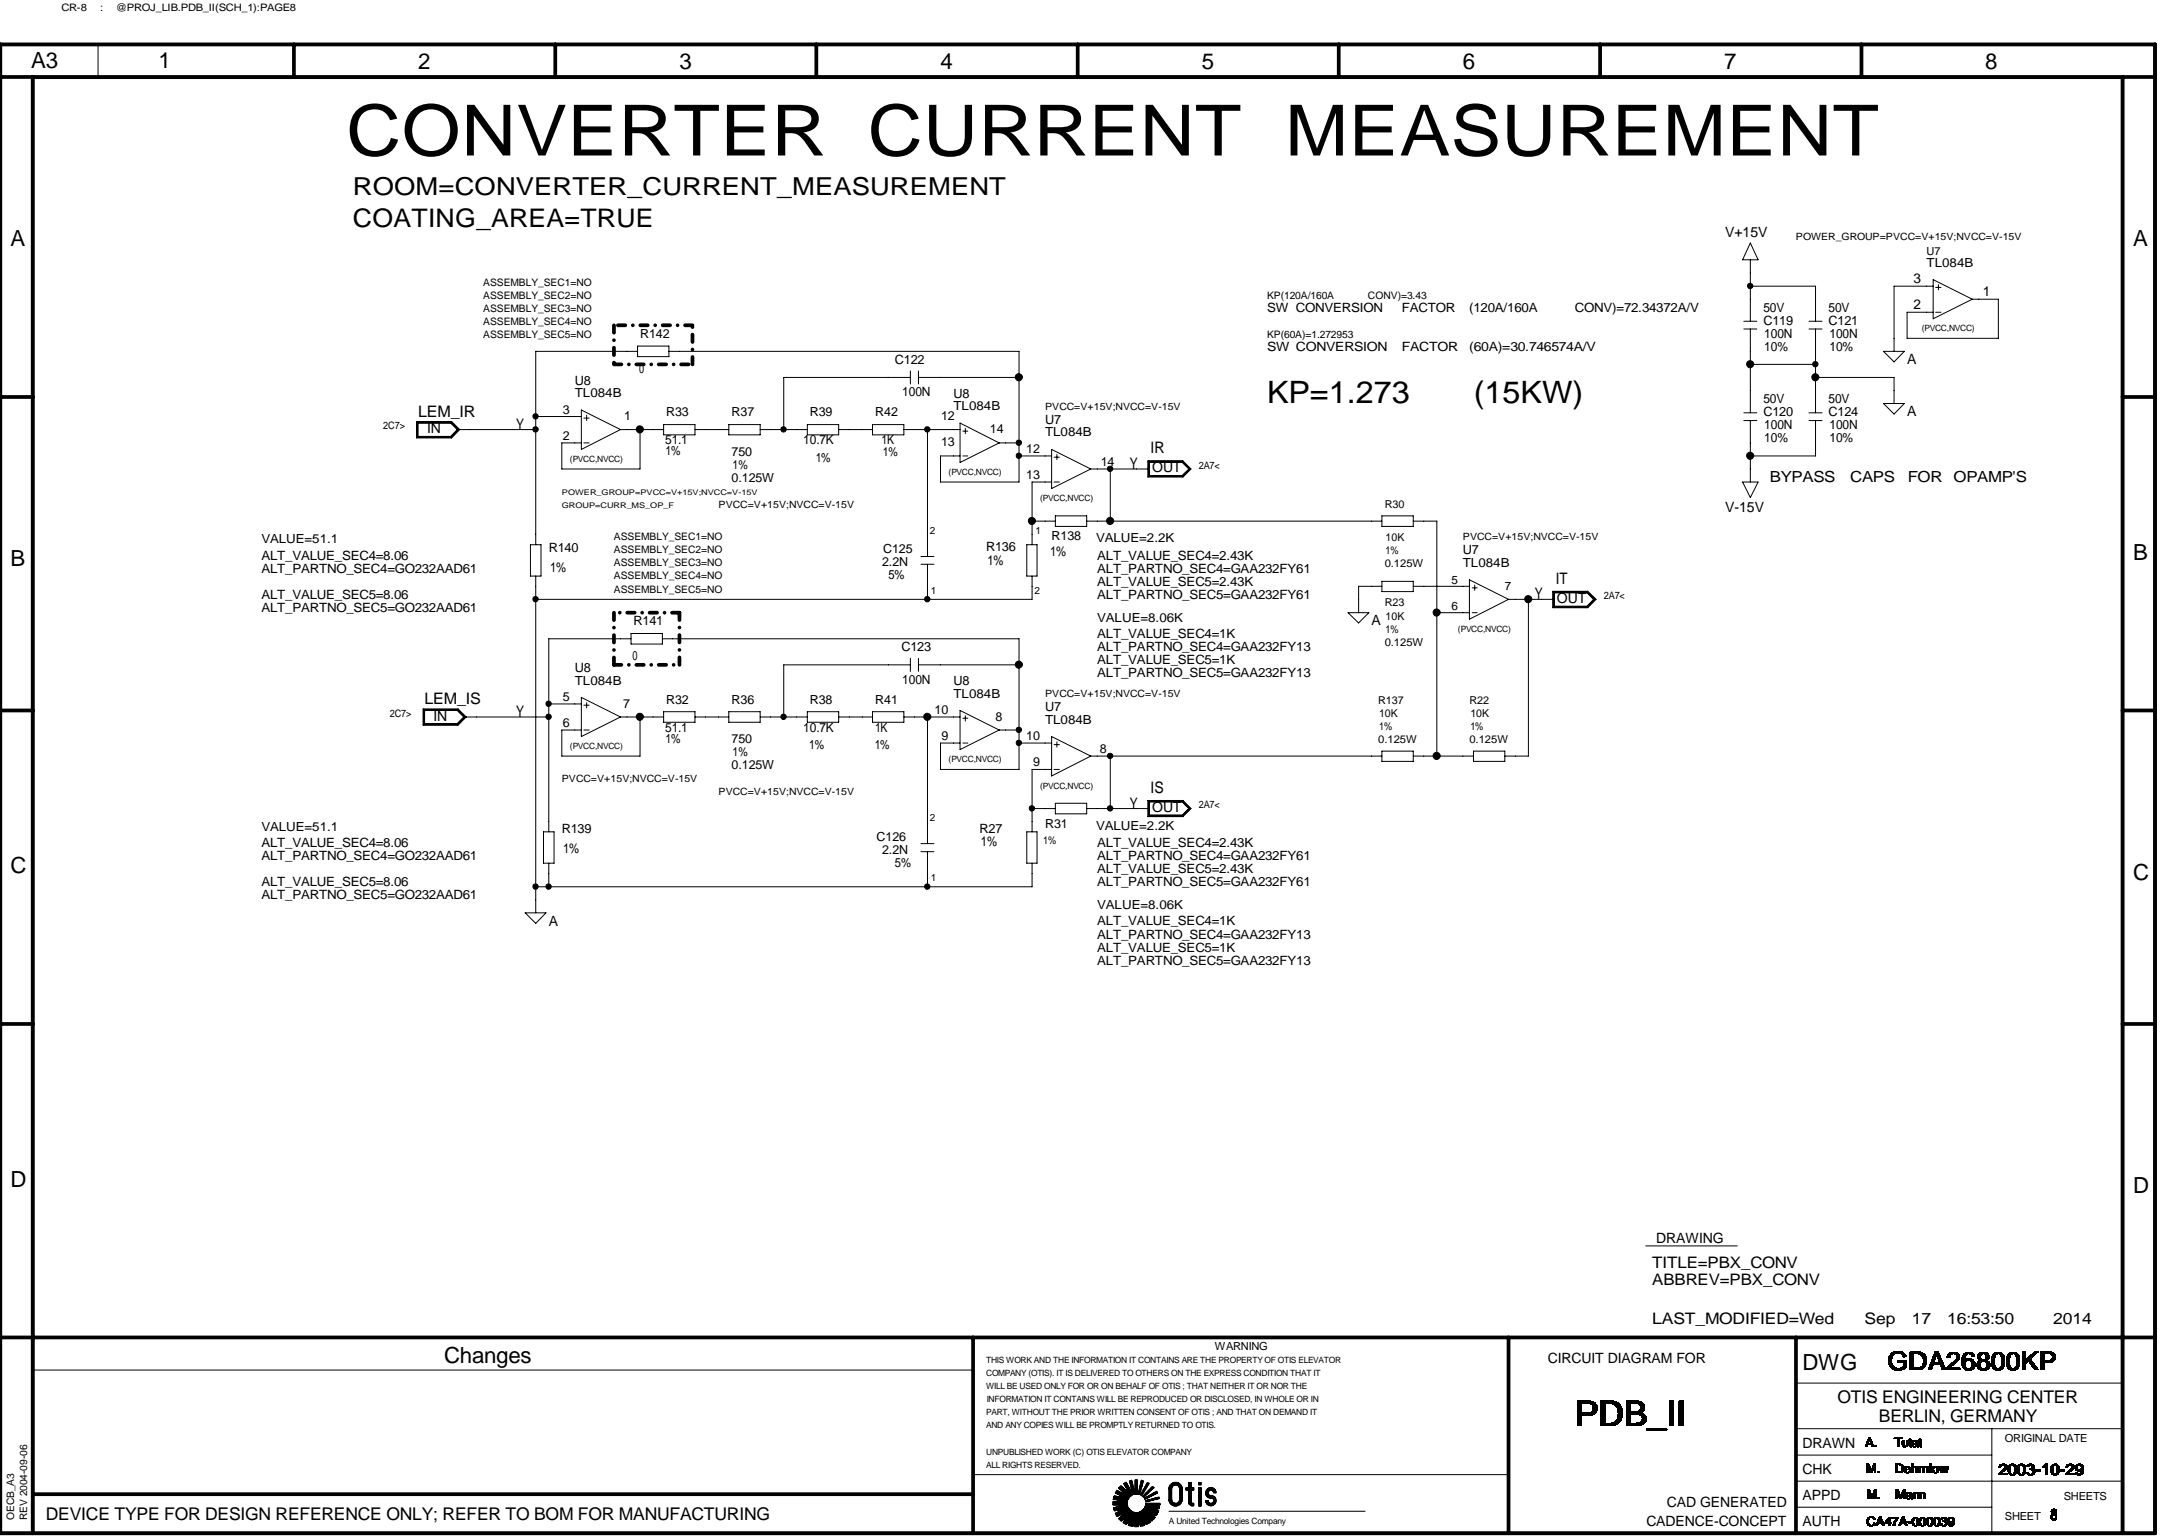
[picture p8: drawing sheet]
<svg xmlns="http://www.w3.org/2000/svg" width="297mm" height="210mm" viewBox="0 0 297 210" stroke-linecap="round" stroke-linejoin="round" font-family="sans-serif">
<g fill="none" stroke="#000" stroke-width=".51">
<path d="M0 6.1h293.9v203h-293.9zM0 10.5h293.9M4.5 10.5v198.6M40.1 6.1v4.4M75.7 6.1v4.4M111.3 6.1v4.4M147 6.1v4.4M182.6 6.1v4.4M218.2 6.1v4.4M253.9 6.1v4.4M289.5 10.5v198.6M0 54.1h4.5"/>
<path d="M289.5 54.1h4.4M0 96.9h4.5M289.5 96.9h4.4M0 139.7h4.5M289.5 139.7h4.4M0 182.4h293.9M132.7 182.4v26.7M205.7 182.4v26.7M244.9 182.4v26.7M4.5 203.8h128.2"/>
</g>
<path d="M83.7 44.4v5.3M83.7 49.7h10.7M94.4 44.4h-10.7M94.4 49.7v-5.3M83.7 90.7h9M83.7 83.6v7.1M92.7 90.7v-7.1M92.7 83.6h-9" fill="none" stroke="#000" stroke-width=".51" stroke-dasharray="1 1 0 1"/>
<g fill="none" stroke="#000" stroke-width=".14">
<path d="M.2 6.2h293.5v202.8h-293.5zM13.4 6.1v4.4M238.7 39h8.9v4.8M238.7 35.4v8.4M238.7 33.1l1.1 2.3h-2.1zM263.6 38.1l5.4 2.7-5.4 2.7zM263.6 39h-5.3v8.9M264 39.2h.7M264.4 38.8v.7M56.8 57.5h4.8l1.1 1.1-1.1 1.1h-4.8zM56.9 57.6h4.6l1.1 1-1.1 1h-4.6zM56.9 57.7h4.6l1 .9-1 1h-4.6z"/>
<path d="M57 57.7h4.5l.9 .9-.9 .9h-4.5zM62.4 58.6h10.7M73.1 56.8h6.2M79.3 55.9l5.3 2.7-5.3 2.7zM79.6 57h.7M80 56.6v.8M84.6 58.6h5.9M86.9 47.2h4.3v1.4h-4.3zM86.9 47.9h-13.8v26.4M87.3 58.6v5.4h-10.7v-3.6h2.7M90.5 57.9h4.3v1.4h-4.3zM91.2 47.9h47.8v17.8h-10.7v-3.5h2.6"/>
<path d="M94.8 58.6h4.6M99.4 57.9h4.3v1.4h-4.3zM103.7 58.6h6.4M110.1 57.9h4.3v1.4h-4.3zM114.4 58.6h4.6M119 57.9h4.3v1.4h-4.3zM123.3 58.6h7.6M124.2 51.5h-17.3v7.1M124.2 50.6v1.8M125.3 51.5h13.7M125.3 50.6v1.8M126.5 58.6v17.3"/>
<path d="M130.9 57.7l5.4 2.7-5.4 2.7zM131.3 58.8h.7M131.7 58.4v.7M237.8 44.9h1.8M237.8 43.8h1.8M237.8 57.4h1.8M237.8 56.3h1.8M238.7 44.9v11.4M238.7 57.4v8.3M238.7 49.7h8.9M246.7 44.9h1.8M246.7 43.8h1.8"/>
<path d="M246.7 57.4h1.8M246.7 56.3h1.8M247.6 44.9v11.4M247.6 57.4v4.8h-8.9M247.6 51.5h10.7v3.5M256.9 47.9h2.8l-1.4 1.5zM256.9 55h2.8l-1.4 1.5zM264 42.6h.7M269 40.8h3.5v5.3h-12.4v-3.5h3.5M72.3 74.3h1.5v4.3h-1.5zM73.1 78.6v45.9M79.6 60.4h.7"/>
<path d="M125.6 75.9h1.8M125.6 77h1.8M126.5 77v4.7M131.3 62.2h.7M136.3 60.4h2.7M139 62.2h4.4M140 74.3h1.4v4.3h-1.4zM140.8 78.6v3.1h-67.7M140.8 71.1h3.1M143.4 65.7h-2.6v8.6M143.4 61.3l5.4 2.7-5.4 2.6zM143.8 65.7h.7"/>
<path d="M143.8 62.4h.7M143.9 70.4h4.3v1.4h-4.3zM144.1 62v.7M148.2 71.1h40.3M148.8 64h8M151.4 64v7.1M156.5 62.9h4.8l1.1 1.1-1.1 1.1h-4.8zM156.6 62.9h4.7l1 1.1-1 1h-4.7zM156.7 63h4.5l1 1-1 .9h-4.5zM156.8 63.1h4.4l.9 .9-.9 .9h-4.4zM188.5 70.4h4.2v1.4h-4.2zM188.5 80h-3.2v3.6"/>
<path d="M188.5 79.3h4.2v1.4h-4.2zM192.7 71.1h3.3v32M192.7 80h7.7M200.4 79.1l5.3 2.6-5.3 2.8zM201.1 79.8v.7M237.7 65.7h2.1l-1.1 2.2zM57.7 96.7h4.8l1.1 1.1-1.1 1.1h-4.8zM57.8 96.8h4.6l1.1 1-1.1 1h-4.6zM57.8 96.8h4.6l1 1-1 1h-4.6zM57.9 96.9h4.5l.8 .9-.8 .9h-4.5zM63.2 97.8h11.6M74.8 96h4.5"/>
<path d="M79.3 95.1l5.3 2.7-5.3 2.7zM79.6 99.6h.7M79.6 96.2h.7M80 95.8v.8M84.6 97.8h5.9M86.1 86.4h4.2v1.4h-4.2zM86.1 87.1h-11.3v26.4M87.3 97.8v5.3h-10.7v-3.5h2.7M90.3 87.1h48.7v17.8h-10.7v-3.6h2.6M90.5 97.1h4.3v1.4h-4.3zM94.8 97.8h4.6M99.4 97.1h4.3v1.4h-4.3z"/>
<path d="M103.7 97.8h6.4M110.1 97.1h4.3v1.4h-4.3zM114.4 97.8h4.6M119 97.1h4.3v1.4h-4.3zM123.3 97.8h7.6M124.2 89.8v1.8M124.2 90.7h-17.3v7.1M125.3 89.8v1.8M125.3 90.7h13.7M126.5 97.8v17.3M130.9 96.9l5.4 2.7-5.4 2.6zM131.3 98h.7"/>
<path d="M131.7 97.6v.7M136.3 99.6h2.7M183.9 83.6h2.8l-1.4 1.4zM196 83.6h4.4M200.8 83.6h.7M200.8 80.2h.7M205.7 81.7h6.3M208.4 81.7v21.4h-3.2M211.8 80.6h4.7l1.2 1.1-1.2 1.2h-4.7zM211.8 80.7h4.7l1 1-1 1.1h-4.7zM211.9 80.8h4.6l.9 .9-.9 1h-4.6zM212 80.9h4.4l.9 .8-.9 1h-4.4z"/>
<path d="M74.1 113.5h1.5v4.2h-1.5zM74.8 117.7v3.2M125.6 115.1h1.8M125.6 116.2h1.8M126.5 116.2v4.7M131.3 101.3h.7M139 101.3h4.4M140 113.5h1.4v4.2h-1.4zM140.8 117.7v3.2h-67.7M140.8 110.3h3.1M143.4 104.9h-2.6v8.6M143.4 100.5l5.4 2.6-5.4 2.7z"/>
<path d="M143.8 104.9h.7M143.8 101.6h.7M143.9 109.6h4.3v1.4h-4.3zM144.1 101.2v.7M148.2 110.3h8.6M148.8 103.1h39.7M151.4 103.1v7.2M156.5 109.2h4.8l1.1 1.1-1.1 1.1h-4.8zM156.6 109.2h4.7l1 1.1-1 1h-4.7zM156.7 109.3h4.5l1 1-1 .9h-4.5zM156.8 109.4h4.4l.9 .9-.9 .9h-4.4zM188.5 102.4h4.2v1.4h-4.2z"/>
<path d="M192.7 103.1h8.3M201 102.4h4.2v1.4h-4.2zM71.6 124.5h2.9l-1.4 1.4zM224.4 169.9h12.5M4.5 186.9h128.2M244.9 194.9h44.6M244.9 188.6h44.6M244.9 198.5h26.7M271.6 194.9v14.2M4.3 209.1v-198.4h285.3v198.4M132.7 201.1h73M151.8 205.2h2"/>
<path d="M151.8 205.3h2M151.8 204.9h2M151.8 204.8h2M151.8 205h2M151.8 205.1h2M151.8 204.3h1.6M151.8 204.3h1.4M151.8 204.4h2.1M151.8 205.7h2.2M151.8 205.7h2.1M151.9 204.2h.9M151.9 204.3h1"/>
<path d="M151.9 204.2h.8M151.9 205.8h2.1M151.9 205.9h1M151.9 205.8h1.2M151.9 206h.4M151.9 204.1h.5M151.9 204.1h.6M151.9 205.9h.7M151.9 206h.6M152 204h.1M152 206h.1M152 206.1l1.2-.3-1.1 .6h1"/>
<path d="M152 205.6h1.9M152 204.5h1.8M152.1 203.6l1.4 .8-1.5-.4M152.1 203.6h.8M152.1 203.6h.9M152.1 206.5h.8M152.1 205.6h1.7M152.1 206.5h.9M152.2 203.5h.6M152.2 203.5h.5M152.2 206.5h.7M152.2 206.4h1"/>
<path d="M152.2 203.4h.5M152.2 203.4h.3M152.2 203.7h.9M152.2 206.6h.5M152.2 206.7h.5M152.2 206.7h.4M152.2 206.6h.6M152.2 206.3h5.7M152.2 205.5h1.6M152.3 203.3h.2M152.3 206.8h.2M152.3 203.3h.1"/>
<path d="M152.3 203.7h.8M152.4 204.6h1.4M152.4 206.3h5.5M152.4 206.8l1-.5-.8 .8h.7M152.4 203.8h.8M152.4 205.5h1.4M152.4 206.2h2.3M152.5 203.8h.8M152.5 203.8h.9M152.5 204.6h1.3M152.5 206.2h2.1M152.5 205.4h1.3"/>
<path d="M152.6 206.2h1.9M152.6 202.9h.5M152.6 207.2h.6M152.6 206.1h1.8M152.6 207.1h.7M152.7 202.9h.4M152.7 203h.5M152.7 203.9h.8M152.7 207.1h.7M152.7 207.2h.5M152.7 203.1h.6M152.7 202.8h.4"/>
<path d="M152.7 202.8h.3M152.7 203h.6M152.7 204.6h1.1M152.7 207h.8M152.7 207.3h.4M152.7 203.1h.7M152.7 202.7h.3M152.7 206.1h1.6M152.8 204h.8M152.8 207.3h.3M152.8 206.9h.7M152.8 205.4h1"/>
<path d="M152.8 203.2h.6M152.8 202.7h.1M152.8 207.4h.2M152.8 206h1.5M152.8 206.8h.8M152.8 206.9h4.7M152.9 206h1.3M152.9 203.2h.6M152.9 204.7h.9M152.9 207.4h.1M152.9 206.8h4.5M152.9 205.4h.9"/>
<path d="M152.9 204.1h1.3M152.9 204h.8M152.9 206.8h4.4M152.9 207.5l.7-.7-.4 .9M152.9 206h1.2M152.9 203.3h.6M152.9 206.7h4.4M153 203.3h.6M153 206.7h4.3M153 205.9h1.1M153 203.4h.6M153 204.7h.8"/>
<path d="M153 206.6h4.2M153.1 205.3h.7M153.1 203.4h.6M153.1 204.1h1M153.1 205.9h.9M153.1 206.6h4.1M153.1 203.5h.7M153.1 204.2h1M153.1 206.5h4.7M153.2 203.5h.6M153.2 206.5h4.7M153.2 205.8h.8"/>
<path d="M153.2 202.9h-.6l1.2 1.2-1.5-.9M153.2 204.2h.8M153.2 205.3l-1.4 .4h2.1M153.2 207.7h.6M153.2 207.6h.6M153.2 202.3l.9 1.5-1.2-1.2M153.2 203.6h.6M153.2 204.3h.8M153.2 206.4h4.7M153.3 202.4h.4M153.3 202.3h.4M153.3 203.6h.6"/>
<path d="M153.3 207.5h.6M153.3 207.7h.5M153.3 202.5h.5M153.3 204.3h.7M153.3 207.4h.7M153.4 202.3h.2M153.4 202.5h.4M153.4 202.6h.4M153.4 203.7h.6M153.4 207.3h.6M153.4 207.4h.6M153.4 207.8h.3"/>
<path d="M153.4 204.3h.6M153.4 207.2h.7M153.5 202.2h.1M153.5 202.7h.3M153.5 203.8h1.9M153.5 207.9h.2M153.5 207.2h3.1M153.5 202.7h.4M153.5 203.8h.5M153.5 207.1h3.1M153.5 202.8h.5M153.5 202.8h.4"/>
<path d="M153.5 203.8h1.2M153.5 207.9l.6-.7-.2 .9M153.5 207h4M153.5 207.1h3M153.6 202.9h.4M153.6 203.9h.9M153.6 206.9h3.9M153.6 203h.4M153.6 203.9h.8M153.6 206.8h3.8M153.7 203.1h.4M153.7 203h.3"/>
<path d="M153.7 204h.6M153.7 203.2h.4M153.8 203.2h.4M153.8 204h.5M153.8 203.3h.4M153.8 203.4h.5M153.9 203.4h.4M153.9 204.5h-2.1l1.6 .3M153.9 208h.6M153.9 203.5h.4M153.9 207.9h.6M153.9 208.1h.6"/>
<path d="M154 203.6h.3M154 203.5h.3M154 207.8h.5M154 207.9h.5M154 203.6h.4M154 207.7h.6M154 202h.4M154 202.1h.4M154 203.7h1.1M154 203.7h.4M154 207.4h.6M154 208.1h.5"/>
<path d="M154 207.5h.6M154 207.6h.6M154.1 202.3h.4M154.1 202.2h.3M154.1 202.1h.3M154.1 203.8h1.3M154.1 207.3h2.6M154.1 207.4h1.8M154.1 202.4h.4M154.1 207.2h2.6M154.2 201.9h.1M154.2 202.4h.3"/>
<path d="M154.2 202.5h.3M154.2 202.6h.3M154.2 202.7h.4M154.3 202.9h.3M154.3 202.8h.3M154.3 202.7h.3M154.3 201.9l.5 1.8v-1.9h.3v2M154.3 203.1h.4M154.3 203.1h.3M154.3 203h.3M154.3 208.2h.1M154.3 202h-.3l.5 1.8-.9-1.7"/>
<path d="M154.3 203.2h.4M154.4 203.4h.3M154.4 203.3h.3M154.4 203.5h.3M154.4 203.5h.4M154.4 208.2l.3-.8v.8M154.5 203.6h.3M154.5 203.7h.6M154.7 207.9h.6M154.7 207.4h1.3M154.7 207.8h.6M154.7 208.2h.6"/>
<path d="M154.7 208.1h.6M154.7 207.5h.6M154.7 207.6h.6M154.7 207.7h.6M154.7 208h.6M154.8 202.4h.3M154.8 202.3h.3M154.8 202.2h.3M154.8 202h.3M154.8 202.1h.3M154.8 201.9h.3M154.8 203.2h.3"/>
<path d="M154.8 203.1h.3M154.8 203.4h.3M154.8 203.3h.3M154.8 202.9h.3M154.8 202.8h.3M154.8 202.5h.3M154.8 203h.3M154.8 202.6h.3M154.8 202.7h.3M154.8 203.5h.3M154.8 203.6h.3M154.9 208.2h.2"/>
<path d="M155.2 203.6h.3M155.2 203.7h.2M155.3 203.5h.2M155.3 203.6h.2M155.3 203.4h.2M155.3 203.4h.3M155.3 203.3h.3M155.3 207.5h.7M155.3 207.6h.7M155.3 206.2h2.6M155.4 203.2h.2M155.4 203.3h.2"/>
<path d="M155.4 207.6h.6M155.4 203.1h.2M155.4 203h.3M155.4 202.9h.3M155.4 207.8h.6M155.4 207.9h.6M155.4 207.7h.6M155.4 206.2h2.6M155.4 202.8h.3M155.4 202.7h.3M155.4 207.9h.7M155.5 202.6h.3"/>
<path d="M155.5 202.7h.3M155.5 207.9h.6M155.5 208h.6M155.5 206.2h2.5M155.5 202.5h.3M155.5 208.1h.5M155.6 202.4h.2M155.6 202.3h.2M155.6 202.3h.3M155.6 203.8h.2M155.6 203.9h.1M155.6 208.2h.1"/>
<path d="M155.6 208.2l-.3-.8v.8M155.6 206.1h2.4M155.6 202.2h.3M155.6 202h.4M155.6 202.1h.3M155.6 203.7h.3M155.6 204h.1M155.7 201.9h.1M155.7 202h.2M155.7 203.6h.3M155.7 203.7h.2M155.7 201.9l-.5 1.9"/>
<path d="M155.7 206.1h2.3M155.7 203.5h.3M155.8 203.5h.2M155.8 206h2.1M155.8 203.4h.3M155.8 203.3h.3M155.8 204.1h.3M155.9 203.2h.3M155.9 203.3h.2M155.9 204h.3M155.9 205.9h1.9M155.9 204.2h.1"/>
<path d="M155.9 205.9h1.8M156 203.2h.2M156 202l-.6 1.8h-.3M156 204h.2M156 204.2h.1M156 207.4h.7M156 205.8h1.5M156 203.1h.2M156 203.1h.3M156 203.9h.3M156 207.4h.8M156 205.8h2.1"/>
<path d="M156 203h.3M156 207.5h.8M156 205.7h2.1M156.1 202.9h.2M156.1 202.9h.3M156.1 203.8h.3M156.1 204.5h.1M156.1 204.4h.2M156.1 207.6h.7M156.1 207.5h.7M156.1 205.7h2M156.1 205.6h2"/>
<path d="M156.1 202.8h.3M156.1 204.3h.4M156.1 207.7h.7M156.1 205.6h2.1M156.1 205.5h2.1M156.2 202.8h.3M156.2 202.7h.3M156.2 203.8h.3M156.2 205.4h2M156.2 205.5h2M156.2 205.3h2M156.2 203.7h.3"/>
<path d="M156.2 204.8h.5M156.2 204.7h.6M156.2 207.7h.5M156.2 205.2h2M156.2 202.6h.3M156.2 204.3h.4M156.2 204.8h.2M156.2 207.8h.4M156.2 207.8h.5M156.2 205.1h2M156.2 205h2M156.3 202.5h.3"/>
<path d="M156.3 202.6h.2M156.3 203.6h.3M156.3 207.9h.2M156.3 204.2h.4M156.3 202.4h.4M156.3 203.6h.4M156.3 204.6h.8M156.3 207.9l-.4-.6 .2 .8M156.4 202.4h.3M156.4 203.5h.3M156.4 204.2h.4M156.4 202.3h.3l-1 1.7"/>
<path d="M156.4 202.3h.3M156.5 203.5h.3M156.5 204.1h.3M156.5 202.2h.1M156.5 203.4h.3M156.5 202.2l-1 1.7h.2M156.5 204.1h.5M156.5 204.6h.8M156.5 203.4h.4M156.6 203.3h.3M156.6 204.6h.8M156.6 203.3h.4"/>
<path d="M156.6 204h.5M156.6 207.1h.9M156.7 203.2h.3M156.7 207.1h.7M156.7 203.2h.4M156.7 204h.5M156.7 204h.4M156.7 204.5h.9M156.7 207.2h.7M156.8 203.2h.3M156.8 207.2h.5M156.8 203.1h.4"/>
<path d="M156.8 203.9h.5M156.9 203h.3M156.9 203.9h.5M156.9 207.3h.4M156.9 203h.4M156.9 207.3h.3M157 202.9h.3M157 203.8h.5M157 207.3h.2M157 207.4h.2M157 202.9h.4l-1.4 1.4M157 204.5h.8"/>
<path d="M157 207.4h.1M157.1 202.9h.2M157.1 203.8h.5M157.1 202.8h.2M157.1 207.4l-.6-.4 .4 .6h-.8M157.2 203.7h.5M157.2 204.4h.7M157.2 202.7l-1.4 1.4h.3M157.2 203.7h.6M157.3 203.6h.6l-1.8 .9M157.3 204.4h.8l-1.9 .5M157.4 203.6h.5"/>
<path d="M157.4 204.3h.7M157.4 206.6h.4M157.4 205.8l.6 .2h-2.3M157.5 203.5h.4M157.5 206.6h.3M157.6 203.5h.2M157.6 204.3h.5M157.6 206.7h.1M157.6 203.4h.2M157.7 206.7l-.6-.2 .5 .5h-4M157.7 203.4l-1.6 .9h.3M157.9 204.3h.2"/>
<path d="M157.9 204.2h.2M158.1 204.2l-1.9 .5h.8M159.4 203.1h.4v1.4h-.4zM159.4 203h.4M159.4 202.9h.4M159.4 204.6h.4M159.4 206.1h26.8M159.5 202.9l-.1 .1h.4M159.5 202.8v.1M159.5 203.1v1.4M159.5 204.7v.2M159.5 202.9h.3"/>
<path d="M159.5 202.8h.4M159.5 204.8h.4M159.5 204.6h.3M159.5 204.7h.3M159.5 202.7h.4M159.5 204.9h.1M159.5 204.9h.4M159.6 202.6l-.1 .2M159.6 204.9v.2M159.6 203.1v1.4M159.6 202.6h.4M159.6 202.7h.4"/>
<path d="M159.6 204.9h.4M159.6 202.6h.1M159.6 202.6h.5M159.6 205h.5M159.6 202.5h1.4M159.6 205.1h1.4M159.6 205h1.4M159.7 202.4l-.1 .2M159.7 202.5h1.3M159.7 205.1l.1 .2h1M159.7 203.1v1.4M159.7 205.1h1.3"/>
<path d="M159.7 202.4h1.2h-1.2M159.8 205.2h1.1h-1.1M159.8 202.4h1.1M159.8 203.1v1.4M159.8 204.6h-.4l.1 .1M159.9 202.3h.9M160 205.3h.7M160.1 202.2h.4M160.1 205.4h.4M160.6 202.6h.5M160.7 202.3l-.7-.1-.1 .1M160.7 202.6h.4"/>
<path d="M160.7 204.9h.4M160.7 202.3h.1M160.7 202.7h.4M160.7 204.9h.5M160.7 202.7h.5M160.8 202.3v.1M160.8 202.8h.4M160.8 204.8h.4M160.8 202.3l-1 .1M160.8 205.2l-.1 .1h-.8M160.8 202.9h.4M160.8 204.7h.4"/>
<path d="M160.9 203.1h.3v1.4h-.3zM160.9 203h.3M160.9 202.9h.3M160.9 204.6h.3M160.9 203.1v1.4M161 203.1v1.4M161 202.5l.1 .1M161 205l-.1 .1h-1.2M161.1 202.6v.1M161.1 203.1v1.4M161.1 204.9l-.5 .1M161.1 202.7l.1 .2"/>
<path d="M161.1 204.9l-.1 .1M161.2 204.8l-.1 .1M161.2 203.1v1.4M161.2 204.7v.1M161.2 202.9v.1M161.2 204.6v.1M161.8 203.2h1M161.8 203.1h1M161.8 203h1M161.8 202.9h1M162.1 202.2v2.7h.4v-2.7M162.1 204.9h.4"/>
<path d="M162.1 205h.5M162.1 205.1h.7M162.1 205h.7M162.2 202.2v2.7M162.2 205.1h.6M162.2 205.2h.6M162.3 205.2h.5M162.3 202.2v2.7M162.3 205.3h.5M162.4 205.4h.4M162.4 202.2v2.7M162.5 205.4h.3"/>
<path d="M163.5 202.2v.3M163.5 202.9v2.5M163.6 202.2v.3M163.6 202.9v2.5M163.7 202.2v.3M163.7 202.9v2.5M163.8 202.2v.3M163.8 202.9v2.5M164.4 203.5h.4M164.4 203.6h.4M164.4 203.7h.4M164.4 203.8h.4"/>
<path d="M164.4 204.8h.4M164.4 204.7h.4M164.5 204.9h.3M164.5 203.4h.3M164.5 203.4h.4M164.5 203.9h.4M164.5 203.9h.5M164.5 204.9h.4M164.5 203.3h.5M164.5 203.3h.4M164.5 204h.7M164.5 204h.9"/>
<path d="M164.5 205h.5M164.5 203.2h1.2M164.5 204h1M164.5 205.1h1.2M164.5 205h1.2M164.6 203.2h1.1M164.6 204.1h1M164.6 205.1h1.1M164.6 203.1h1M164.6 205.2h1M164.7 203.1h.9M164.7 204.2h1"/>
<path d="M164.7 205.2h.9M164.7 203h.9M164.8 205.3h.7M164.8 203h.7M164.8 204.3h.9M164.8 202.9h.7M164.8 204.3h1M164.9 205.4h.5M165.1 202.9h.1M165.1 205.4h.1M165.3 203.3h.5M165.3 204.3h.5"/>
<path d="M165.3 205h.5M165.4 203.3h.4M165.4 203.4h.4M165.4 204.9h.4M165.4 204.4h.4M165.5 204.9h.3M165.5 203.5h.4M165.5 204.5h.4M165.5 204.5h.3M165.5 204.8h.4M165.5 203.6h.4M165.5 204.6h.4"/>
<path d="M165.5 204.7h.4M244.9 202h44.6M244.9 205.6h26.7"/>
<circle cx="238.7" cy="39" r=".37"/>
<circle cx="73" cy="56.8" r=".37"/>
<circle cx="73" cy="58.6" r=".37"/>
<circle cx="87.3" cy="58.6" r=".49"/>
<circle cx="106.9" cy="58.6" r=".37"/>
<circle cx="126.5" cy="58.6" r=".37"/>
<circle cx="139" cy="51.5" r=".49"/>
<circle cx="238.7" cy="49.7" r=".49"/>
<circle cx="247.6" cy="49.7" r=".37"/>
<circle cx="247.6" cy="51.5" r=".49"/>
<circle cx="138.9" cy="60.4" r=".37"/>
<circle cx="138.9" cy="62.2" r=".37"/>
<circle cx="140.7" cy="71.1" r=".49"/>
<circle cx="151.4" cy="63.9" r=".37"/>
<circle cx="151.4" cy="71.1" r=".49"/>
<circle cx="238.7" cy="62.2" r=".49"/>
<circle cx="73" cy="81.7" r=".37"/>
<circle cx="74.8" cy="97.8" r=".37"/>
<circle cx="74.8" cy="96" r=".37"/>
<circle cx="87.3" cy="97.8" r=".49"/>
<circle cx="106.9" cy="97.8" r=".37"/>
<circle cx="126.5" cy="81.7" r=".37"/>
<circle cx="126.5" cy="97.8" r=".49"/>
<circle cx="138.9" cy="99.5" r=".37"/>
<circle cx="139" cy="90.7" r=".49"/>
<circle cx="195.9" cy="83.5" r=".49"/>
<circle cx="208.4" cy="81.7" r=".49"/>
<circle cx="138.9" cy="101.3" r=".37"/>
<circle cx="140.7" cy="110.3" r=".37"/>
<circle cx="151.4" cy="103.1" r=".37"/>
<circle cx="151.4" cy="110.3" r=".37"/>
<circle cx="195.9" cy="103.1" r=".49"/>
<circle cx="73" cy="120.9" r=".37"/>
<circle cx="74.8" cy="120.9" r=".37"/>
<circle cx="126.5" cy="120.9" r=".37"/>
</g>
<g fill="#000">
<circle cx="238.7" cy="39" r=".37"/>
<circle cx="73" cy="56.8" r=".37"/>
<circle cx="73" cy="58.6" r=".37"/>
<circle cx="87.3" cy="58.6" r=".49"/>
<circle cx="106.9" cy="58.6" r=".37"/>
<circle cx="126.5" cy="58.6" r=".37"/>
<circle cx="139" cy="51.5" r=".49"/>
<circle cx="238.7" cy="49.7" r=".49"/>
<circle cx="247.6" cy="49.7" r=".37"/>
<circle cx="247.6" cy="51.5" r=".49"/>
<circle cx="138.9" cy="60.4" r=".37"/>
<circle cx="138.9" cy="62.2" r=".37"/>
<circle cx="140.7" cy="71.1" r=".49"/>
<circle cx="151.4" cy="63.9" r=".37"/>
<circle cx="151.4" cy="71.1" r=".49"/>
<circle cx="238.7" cy="62.2" r=".49"/>
<circle cx="73" cy="81.7" r=".37"/>
<circle cx="74.8" cy="97.8" r=".37"/>
<circle cx="74.8" cy="96" r=".37"/>
<circle cx="87.3" cy="97.8" r=".49"/>
<circle cx="106.9" cy="97.8" r=".37"/>
<circle cx="126.5" cy="81.7" r=".37"/>
<circle cx="126.5" cy="97.8" r=".49"/>
<circle cx="138.9" cy="99.5" r=".37"/>
<circle cx="139" cy="90.7" r=".49"/>
<circle cx="195.9" cy="83.5" r=".49"/>
<circle cx="208.4" cy="81.7" r=".49"/>
<circle cx="138.9" cy="101.3" r=".37"/>
<circle cx="140.7" cy="110.3" r=".37"/>
<circle cx="151.4" cy="103.1" r=".37"/>
<circle cx="151.4" cy="110.3" r=".37"/>
<circle cx="195.9" cy="103.1" r=".49"/>
<circle cx="73" cy="120.9" r=".37"/>
<circle cx="74.8" cy="120.9" r=".37"/>
<circle cx="126.5" cy="120.9" r=".37"/>
</g>
<text font-size="9.6" x="47.2" y="21.2">CONVERTER CURRENT MEASUREMENT</text>
<text font-size="4.8" x="214.8" y="194.5">PDB_II</text>
<g font-size="4.2">
<text x="172.8" y="55">KP=1.273</text>
<text x="201" y="55">(15KW)</text>
</g>
<g font-size="3.5">
<text x="48.1" y="31">COATING_AREA=TRUE</text>
<text x="257.4" y="186.9">GDA26800KP</text>
</g>
<text font-size="3.4" x="48.1" y="26.5">ROOM=CONVERTER_CURRENT_MEASUREMENT</text>
<g font-size="3">
<text x="4.3" y="9.2">A3</text>
<text x="21.6" y="9.2">1</text>
<text x="57" y="9.4">2</text>
<text x="92.7" y="9.4">3</text>
<text x="128.3" y="9.4">4</text>
<text x="163.9" y="9.4">5</text>
<text x="199.5" y="9.4">6</text>
<text x="235.2" y="9.4">7</text>
<text x="270.8" y="9.4">8</text>
<text x="1.4" y="33.6">A</text>
<text x="290.9" y="33.6">A</text>
<text x="1.4" y="77.3">B</text>
<text x="290.9" y="76.4">B</text>
<text x="1.4" y="119.1">C</text>
<text x="290.9" y="120">C</text>
<text x="1.4" y="161.9">D</text>
<text x="290.9" y="162.8">D</text>
<text x="60.6" y="185.9">Changes</text>
<text x="245.8" y="186.8">DWG</text>
</g>
<g font-size="2.4">
<text x="250.6" y="191.3">OTIS ENGINEERING CENTER</text>
<text x="256.2" y="194">BERLIN, GERMANY</text>
<text x="6.3" y="207.3">DEVICE TYPE FOR DESIGN REFERENCE ONLY; REFER TO BOM FOR MANUFACTURING</text>
</g>
<g font-size="2.2">
<text x="57" y="56.8">LEM_IR</text>
<text x="70.4" y="58.6">Y</text>
<text x="154.1" y="64">Y</text>
<text x="156.9" y="61.8">IR</text>
<text x="209.3" y="81.7">Y</text>
<text x="212.2" y="79.6">IT</text>
<text x="57.9" y="96">LEM_IS</text>
<text x="70.4" y="97.8">Y</text>
<text x="154.1" y="110.3">Y</text>
<text x="156.9" y="108.1">IS</text>
<text x="225.3" y="172.9">TITLE=PBX_CONV</text>
<text x="225.3" y="175.3">ABBREV=PBX_CONV</text>
<text x="225.3" y="180.6">LAST_MODIFIED=Wed</text>
<text x="254.3" y="180.6">Sep</text>
<text x="260.7" y="180.6">17</text>
<text x="265.6" y="180.6">16:53:50</text>
<text x="280" y="180.6">2014</text>
<text x="272.5" y="201.1">2003-10-29</text>
<text x="279.7" y="207.3">8</text>
</g>
<g font-size="2.1">
<text x="241.4" y="65.7">BYPASS</text>
<text x="252.3" y="65.7">CAPS</text>
<text x="260.2" y="65.7">FOR</text>
<text x="266.4" y="65.7">OPAMP'S</text>
</g>
<g font-size="1.9">
<text x="235.3" y="32.3">V+15V</text>
<text x="261" y="38.6">3</text>
<text x="270.4" y="40.4">1</text>
<text x="261" y="42.2">2</text>
<text x="260.1" y="49.7">A</text>
<text x="58.2" y="59.1">IN</text>
<text x="260.1" y="56.8">A</text>
<text x="157.1" y="64.4">OUT</text>
<text x="235.3" y="69.8">V-15V</text>
<text x="75" y="78">1%</text>
<text x="134.7" y="77.1">1%</text>
<text x="143.2" y="75.9">1%</text>
<text x="212.3" y="82.3">OUT</text>
<text x="187.1" y="85.3">A</text>
<text x="59.1" y="98.3">IN</text>
<text x="157.1" y="110.7">OUT</text>
<text x="76.8" y="116.3">1%</text>
<text x="133.8" y="115.4">1%</text>
<text x="74.8" y="126.2">A</text>
<text x="225.9" y="169.5">DRAWING</text>
<text x="211.1" y="185.9">CIRCUIT DIAGRAM FOR</text>
<text x="245.8" y="197.5">DRAWN</text>
<text x="245.8" y="201.1">CHK</text>
<text x="224.5" y="208.2">CADENCE-CONCEPT</text>
<text x="227.3" y="205.5">CAD GENERATED</text>
<text x="245.8" y="208.2">AUTH</text>
<text x="245.8" y="204.6">APPD</text>
</g>
<g font-size="1.7">
<text x="262.8" y="36.4">TL084B</text>
<text x="87.3" y="46.1">R142</text>
<text x="172.8" y="42.5">SW CONVERSION</text>
<text x="172.8" y="47.8">SW CONVERSION</text>
<text x="191.2" y="42.5">FACTOR</text>
<text x="191.2" y="47.8">FACTOR</text>
<text x="200.4" y="42.5">(120A/160A</text>
<text x="200.4" y="47.8">(60A)=30.746574A/V</text>
<text x="214.8" y="42.5">CONV)=72.34372A/V</text>
<text x="240.5" y="44.3">C119</text>
<text x="240.5" y="42.5">50V</text>
<text x="240.6" y="47.8">10%</text>
<text x="240.6" y="46.1">100N</text>
<text x="249.4" y="44.3">C121</text>
<text x="249.4" y="42.5">50V</text>
<text x="249.5" y="47.8">10%</text>
<text x="249.5" y="46.1">100N</text>
<text x="78.4" y="52.5">U8</text>
<text x="87.2" y="50.8">0</text>
<text x="122" y="49.6">C122</text>
<text x="76.7" y="56.4">3</text>
<text x="76.7" y="60">2</text>
<text x="78.4" y="54.2">TL084B</text>
<text x="85.1" y="57.3">1</text>
<text x="90.8" y="56.8">R33</text>
<text x="99.8" y="56.8">R37</text>
<text x="110.4" y="56.8">R39</text>
<text x="119.4" y="56.8">R42</text>
<text x="123.1" y="54.1">100N</text>
<text x="128.4" y="57.3">12</text>
<text x="130" y="54.3">U8</text>
<text x="130" y="56">TL084B</text>
<text x="135" y="59.1">14</text>
<text x="142.5" y="57.8">U7</text>
<text x="142.5" y="59.5">TL084B</text>
<text x="240.5" y="56.7">C120</text>
<text x="240.5" y="54.9">50V</text>
<text x="240.6" y="58.5">100N</text>
<text x="249.4" y="56.7">C124</text>
<text x="249.4" y="54.9">50V</text>
<text x="249.5" y="58.5">100N</text>
<text x="90.7" y="60.6">51.1</text>
<text x="90.8" y="62.1">1%</text>
<text x="99.8" y="65.7">0.125W</text>
<text x="99.8" y="62.1">750</text>
<text x="99.9" y="63.9">1%</text>
<text x="109.6" y="60.6">10.7K</text>
<text x="111.2" y="63">1%</text>
<text x="120.2" y="60.6">1K</text>
<text x="120.4" y="62.1">1%</text>
<text x="128.4" y="60.9">13</text>
<text x="140" y="61.8">12</text>
<text x="140" y="65.3">13</text>
<text x="150.1" y="63.5">14</text>
<text x="240.6" y="60.3">10%</text>
<text x="249.5" y="60.3">10%</text>
<text x="35.6" y="74.1">VALUE=51.1</text>
<text x="35.6" y="76.3">ALT_VALUE_SEC4=8.06</text>
<text x="74.8" y="75.3">R140</text>
<text x="120.3" y="77.3">2.2N</text>
<text x="120.4" y="75.5">C125</text>
<text x="134.5" y="75.1">R136</text>
<text x="143.4" y="73.7">R138</text>
<text x="149.5" y="74">VALUE=2.2K</text>
<text x="149.6" y="76.3">ALT_VALUE_SEC4=2.43K</text>
<text x="199.5" y="75.6">U7</text>
<text x="199.5" y="77.3">TL084B</text>
<text x="35.6" y="83.5">ALT_PARTNO_SEC5=GO232AAD61</text>
<text x="35.6" y="81.7">ALT_VALUE_SEC5=8.06</text>
<text x="35.6" y="78.1">ALT_PARTNO_SEC4=GO232AAD61</text>
<text x="121.2" y="79">5%</text>
<text x="149.6" y="79.9">ALT_VALUE_SEC5=2.43K</text>
<text x="149.6" y="81.7">ALT_PARTNO_SEC5=GAA232FY61</text>
<text x="149.6" y="78.1">ALT_PARTNO_SEC4=GAA232FY61</text>
<text x="86.4" y="85.3">R141</text>
<text x="122.9" y="88.8">C123</text>
<text x="149.6" y="84.8">VALUE=8.06K</text>
<text x="149.6" y="88.8">ALT_PARTNO_SEC4=GAA232FY13</text>
<text x="149.6" y="87">ALT_VALUE_SEC4=1K</text>
<text x="76.7" y="95.6">5</text>
<text x="78.4" y="91.7">U8</text>
<text x="78.4" y="93.4">TL084B</text>
<text x="86.3" y="90">0</text>
<text x="90.8" y="96">R32</text>
<text x="99.8" y="96">R36</text>
<text x="110.4" y="96">R38</text>
<text x="119.4" y="96">R41</text>
<text x="123.1" y="93.3">100N</text>
<text x="130" y="93.4">U8</text>
<text x="130" y="95.2">TL084B</text>
<text x="149.6" y="92.4">ALT_PARTNO_SEC5=GAA232FY13</text>
<text x="149.6" y="90.6">ALT_VALUE_SEC5=1K</text>
<text x="76.7" y="99.2">6</text>
<text x="85" y="96.5">7</text>
<text x="90.7" y="99.8">51.1</text>
<text x="90.8" y="101.3">1%</text>
<text x="99.8" y="101.3">750</text>
<text x="109.6" y="99.8">10.7K</text>
<text x="119.3" y="99.8">1K</text>
<text x="127.5" y="97.4">10</text>
<text x="128.4" y="101">9</text>
<text x="135.8" y="98.3">8</text>
<text x="140" y="101">10</text>
<text x="142.5" y="97">U7</text>
<text x="142.5" y="98.7">TL084B</text>
<text x="99.8" y="104.9">0.125W</text>
<text x="99.9" y="103.1">1%</text>
<text x="110.4" y="102.2">1%</text>
<text x="119.3" y="102.2">1%</text>
<text x="140.9" y="104.5">9</text>
<text x="150" y="102.7">8</text>
<text x="35.6" y="113.3">VALUE=51.1</text>
<text x="76.6" y="113.6">R139</text>
<text x="133.6" y="113.6">R27</text>
<text x="142.5" y="112.9">R31</text>
<text x="149.5" y="113.2">VALUE=2.2K</text>
<text x="35.6" y="115.5">ALT_VALUE_SEC4=8.06</text>
<text x="35.6" y="117.3">ALT_PARTNO_SEC4=GO232AAD61</text>
<text x="119.5" y="114.7">C126</text>
<text x="120.3" y="116.5">2.2N</text>
<text x="122" y="118.2">5%</text>
<text x="149.6" y="117.3">ALT_PARTNO_SEC4=GAA232FY61</text>
<text x="149.6" y="115.5">ALT_VALUE_SEC4=2.43K</text>
<text x="149.6" y="119.1">ALT_VALUE_SEC5=2.43K</text>
<text x="35.6" y="122.6">ALT_PARTNO_SEC5=GO232AAD61</text>
<text x="35.6" y="120.9">ALT_VALUE_SEC5=8.06</text>
<text x="149.6" y="120.9">ALT_PARTNO_SEC5=GAA232FY61</text>
<text x="149.6" y="124">VALUE=8.06K</text>
<text x="149.6" y="128">ALT_PARTNO_SEC4=GAA232FY13</text>
<text x="149.6" y="126.2">ALT_VALUE_SEC4=1K</text>
<text x="149.6" y="131.6">ALT_PARTNO_SEC5=GAA232FY13</text>
<text x="149.6" y="129.8">ALT_VALUE_SEC5=1K</text>
<text x="254.4" y="197.4">A.</text>
<text x="258.4" y="197.4">Tutat</text>
<text x="254.5" y="201">M.</text>
<text x="258.4" y="201">Dehmlow</text>
<text x="254.5" y="208.1">CA47A-000039</text>
<text x="254.6" y="204.5">M.</text>
<text x="258.5" y="204.5">Mann</text>
</g>
<g font-size="1.6">
<text x="197.9" y="79.6">5</text>
<text x="197.9" y="83.2">6</text>
<text x="205.2" y="80.5">7</text>
</g>
<g font-size="1.5">
<text x="262.8" y="34.7">U7</text>
<text x="188.8" y="69.3">R30</text>
<text x="188.8" y="77.3">0.125W</text>
<text x="189" y="73.8">10K</text>
<text x="189" y="75.6">1%</text>
<text x="188.8" y="82.7">R23</text>
<text x="188.8" y="88.1">0.125W</text>
<text x="189" y="84.5">10K</text>
<text x="189" y="86.3">1%</text>
<text x="188" y="101.4">0.125W</text>
<text x="188" y="96.1">R137</text>
<text x="188.1" y="99.6">1%</text>
<text x="188.1" y="97.8">10K</text>
<text x="200.4" y="96.1">R22</text>
<text x="200.4" y="101.4">0.125W</text>
<text x="200.5" y="97.8">10K</text>
<text x="200.5" y="99.6">1%</text>
<text x="142.3" y="115.1">1%</text>
<text x="165.7" y="184.1">WARNING</text>
<text x="273.4" y="196.6">ORIGINAL DATE</text>
<text x="273.4" y="207.3">SHEET</text>
<text x="281.5" y="204.6">SHEETS</text>
</g>
<g font-size="1.4">
<text x="8.4" y="1.6">CR-8</text>
<text x="13.7" y="1.6">:</text>
<text x="15.8" y="1.6">@PROJ_LIB.PDB_II(SCH_1):PAGE8</text>
<text x="244.9" y="32.7">POWER_GROUP=PVCC=V+15V;NVCC=V-15V</text>
<text x="65.9" y="39">ASSEMBLY_SEC1=NO</text>
<text x="65.9" y="40.8">ASSEMBLY_SEC2=NO</text>
<text x="172.8" y="40.8">KP(120A/160A</text>
<text x="186.6" y="40.8">CONV)=3.43</text>
<text x="65.9" y="46.1">ASSEMBLY_SEC5=NO</text>
<text x="65.9" y="44.3">ASSEMBLY_SEC4=NO</text>
<text x="65.9" y="42.5">ASSEMBLY_SEC3=NO</text>
<text x="172.8" y="46.1">KP(60A)=1.272953</text>
<text x="52.3" y="58.5">2C7&gt;</text>
<text x="142.5" y="55.9">PVCC=V+15V;NVCC=V-15V</text>
<text x="163.5" y="63.9">2A7&lt;</text>
<text x="98" y="69.3">PVCC=V+15V;NVCC=V-15V</text>
<text x="83.7" y="75.5">ASSEMBLY_SEC2=NO</text>
<text x="83.7" y="77.3">ASSEMBLY_SEC3=NO</text>
<text x="83.7" y="73.7">ASSEMBLY_SEC1=NO</text>
<text x="126.8" y="72.8">2</text>
<text x="141.2" y="72.8">1</text>
<text x="199.5" y="73.7">PVCC=V+15V;NVCC=V-15V</text>
<text x="83.7" y="80.8">ASSEMBLY_SEC5=NO</text>
<text x="83.7" y="79">ASSEMBLY_SEC4=NO</text>
<text x="127" y="81">1</text>
<text x="141.1" y="81">2</text>
<text x="218.7" y="81.7">2A7&lt;</text>
<text x="142.5" y="95.1">PVCC=V+15V;NVCC=V-15V</text>
<text x="53.2" y="97.7">2C7&gt;</text>
<text x="76.6" y="106.7">PVCC=V+15V;NVCC=V-15V</text>
<text x="98" y="108.5">PVCC=V+15V;NVCC=V-15V</text>
<text x="126.8" y="112">2</text>
<text x="163.5" y="110.2">2A7&lt;</text>
<text x="127" y="120.2">1</text>
<text x="1.9" y="207.3" transform="rotate(-90 1.9 207.3)">OECB_A3</text>
<text x="3.7" y="207.3" transform="rotate(-90 3.7 207.3)">REV 2004-09-06</text>
</g>
<g font-size="1.2">
<text x="262.1" y="45.2">(PVCC,NVCC)</text>
<text x="77.7" y="63">(PVCC,NVCC)</text>
<text x="129.4" y="64.8">(PVCC,NVCC)</text>
<text x="141.9" y="68.4">(PVCC,NVCC)</text>
<text x="198.8" y="86.2">(PVCC,NVCC)</text>
<text x="77.7" y="102.2">(PVCC,NVCC)</text>
<text x="129.4" y="104">(PVCC,NVCC)</text>
<text x="141.9" y="107.6">(PVCC,NVCC)</text>
<text x="134.5" y="185.9">THIS WORK AND THE INFORMATION IT CONTAINS ARE THE PROPERTY OF OTIS ELEVATOR</text>
<text x="134.5" y="187.7">COMPANY (OTIS). IT IS DELIVERED TO OTHERS ON THE EXPRESS CONDITION THAT IT</text>
<text x="134.5" y="189.5">WILL BE USED ONLY FOR OR ON BEHALF OF OTIS ; THAT NEITHER IT OR NOR THE</text>
<text x="134.6" y="191.3">INFORMATION IT CONTAINS WILL BE REPRODUCED OR DISCLOSED, IN WHOLE OR IN</text>
<text x="134.5" y="194.8">AND ANY COPIES WILL BE PROMPTLY RETURNED TO OTIS.</text>
<text x="134.5" y="193">PART, WITHOUT THE PRIOR WRITTEN CONSENT OF OTIS ; AND THAT ON DEMAND IT</text>
<text x="134.5" y="198.4">UNPUBLISHED WORK (C) OTIS ELEVATOR COMPANY</text>
<text x="134.5" y="200.2">ALL RIGHTS RESERVED.</text>
<text x="159.4" y="207.9">A United Technologies Company</text>
</g>
<g font-size="1.1">
<text x="76.6" y="69.3">GROUP=CURR_MS_OP_F</text>
<text x="76.6" y="67.5">POWER_GROUP=PVCC=V+15V;NVCC=V-15V</text>
</g>
</svg>
